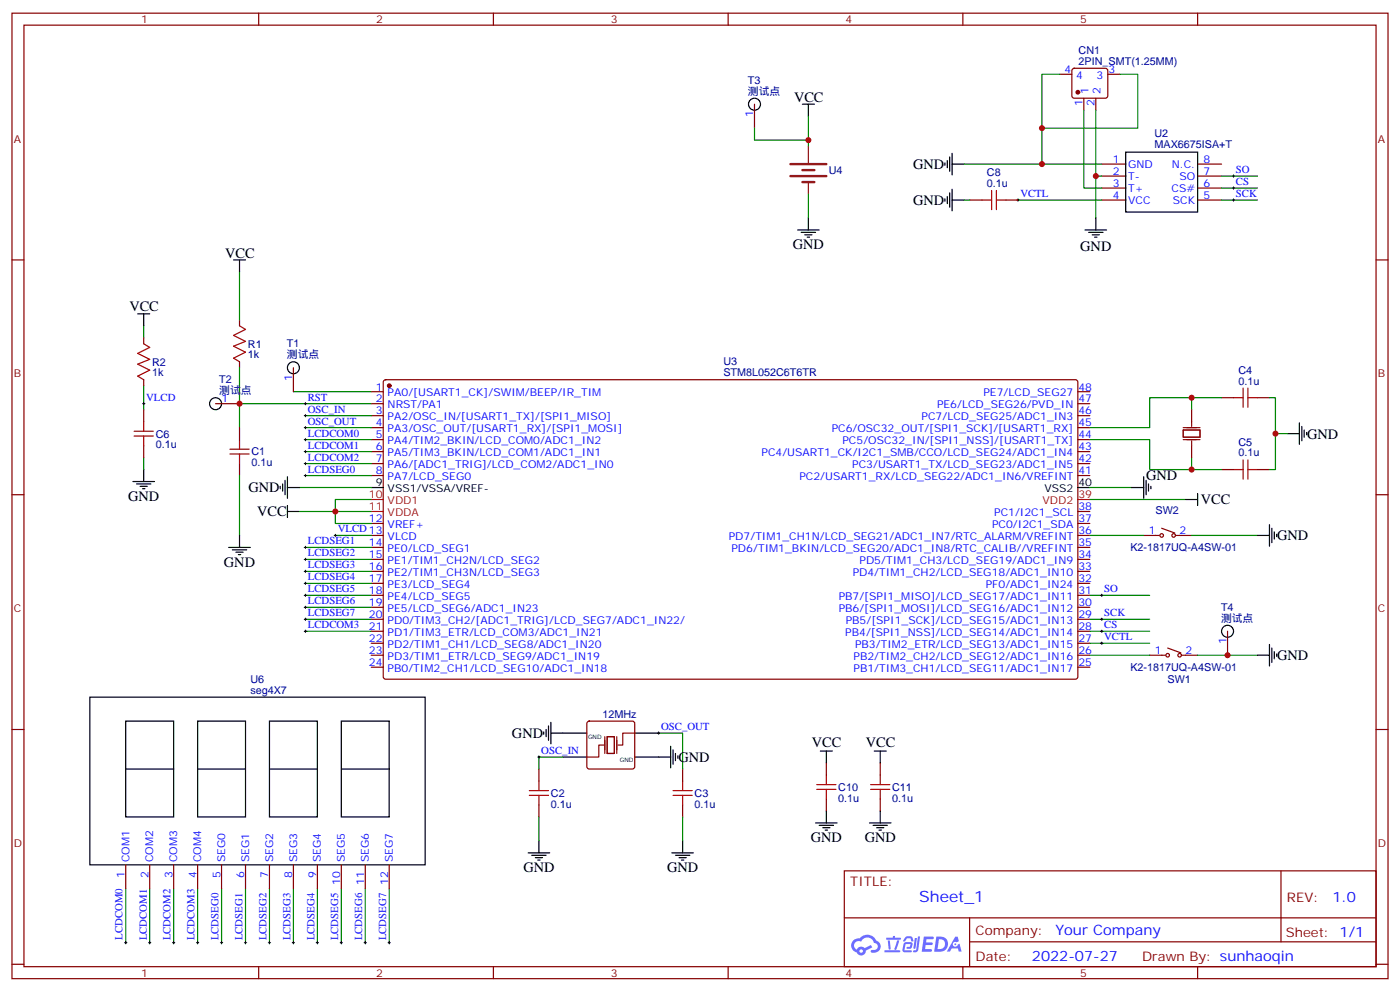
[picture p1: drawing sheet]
<svg xmlns="http://www.w3.org/2000/svg" width="412mm" height="292mm" viewBox="0 0 412 292" stroke-linecap="round" stroke-linejoin="round" font-family="sans-serif">
<g fill="none" stroke="#870000" stroke-width=".35">
<path d="M3.5 3.9h405.4v284.3h-405.4zM7.1 7.4h398.2v277.3h-398.2zM76.2 3.9v3.5M145.3 3.9v3.5M214.5 3.9v3.5M283.6 3.9v3.5M352.8 3.9v3.5M3.5 76.6h3.6M405.3 76.6h3.6M3.5 145.7h3.6M405.3 145.7h3.6M3.5 214.8h3.6"/>
<path d="M405.3 214.8h3.6M248.7 256.5h156.6v28.2h-156.6zM377.3 256.5v20.9M248.7 270.3h156.5M285.6 277.4h119.6M285.6 270.3v14.1M3.5 284h3.6M76.2 284.7v3.5M145.3 284.7v3.5M214.5 284.7v3.5M283.6 284.7v3.5M352.8 284.7v3.5"/>
<path d="M405.3 284h3.6"/>
</g>
<g fill="#5487ff">
<path d="M272.1 275.8h2.6l.3 .2-.1 .6h-2l-.1 .9h1.6l.4 .4-.4 .4h-1.7l-.2 1.2 1.8 .1 .3 .3-.2 .3-2.9 .1z"/>
<path d="M281.4 275.9h.7l.4 1.3-.7 .3a.74 .74 0 0 0-1.1 .3 .74 .74 0 0 0 .5 1 .74 .74 0 0 0 .9-.6l.5-.3 .7 2.3h-.9l-.2-.9h-1.9l-.5 .9h-.9z"/>
<path d="M269.5 276.2h.6l-.4 3a.31 .31 0 0 1-.3 .2 .31 .31 0 0 1-.3-.3z"/>
<path d="M270.4 275.8h.6l-.5 3.9a.89 .89 0 0 1-.7 .7 .89 .89 0 0 1-.9-.3l1-.4z"/>
<path d="M266.8 275.9l.6-.2 1.2 .2 .5 1.2-.6 .2-.4-1-1 .2a.95 .95 0 0 1-1 .8l-.1-.2z"/>
<path d="M266.4 277.6l1.8-.2a1.04 1.04 0 0 1 .6 1.1 1.04 1.04 0 0 1-.8 .9h-.7a.29 .29 0 0 1-.3-.3 .29 .29 0 0 1 .3-.2l.7-.1 .2-.8-1.4 .1-.4 1.7 1.9 .1a.29 .29 0 0 1 .3 .3 .29 .29 0 0 1-.3 .3l-2-.1-.4-.2 .2-2.1z"/>
<path d="M260.5 279.9h4.4a.3 .3 0 0 1 .3 .3 .3 .3 0 0 1-.3 .3h-4.3z"/>
<path d="M264.3 276.9h.6l-.5 1.7a1.02 1.02 0 0 1-.7 1.2l-.2-.3z"/>
<path d="M261.5 277h.6l.3 2.4-.3 .3-.3-.2z"/>
<path d="M261.1 276.2h1.9l.2-.6h.5l-.1 .6h1.5a.29 .29 0 0 1 .3 .3 .29 .29 0 0 1-.3 .2h-3.9z"/>
<path d="M275.8 275.8l-.6 4.5h1.4a2.27 2.27 0 0 0 2.7-2.3 2.27 2.27 0 0 0-2.7-2.2zM276.6 276.6a1.5 1.5 0 0 1 1.8 1.5 1.5 1.5 0 0 1-1.9 1.4h-.3z"/>
<path d="M251.4 277a2.09 2.09 0 0 0 1 3.5 1.37 1.37 0 0 0 1.5 .9 1.37 1.37 0 0 0 1.1-1.4l2-1-.5-.7-1.8 .9a1.4 1.4 0 0 0-2.3 .5 1.32 1.32 0 0 1-.6-1.9 1.32 1.32 0 0 1 1.9-.5 2.02 2.02 0 0 1 2-1.2 2.02 2.02 0 0 1 1.8 1.6 1.09 1.09 0 0 1 1.1 1.4 1.09 1.09 0 0 1-1.6 .7 .41 .41 0 0 0-.5 .3 .41 .41 0 0 0 .4 .5 1.89 1.89 0 0 0 2.4-1.2 1.89 1.89 0 0 0-1.2-2.4 2.98 2.98 0 0 0-5-.7l-1 .2zM253.2 280.1a.52 .52 0 0 1 1 0 .52 .52 0 0 1-1 0z"/>
<circle cx="281.4" cy="278.1" r=".28"/>
</g>
<g fill="none" stroke="#870000" stroke-width=".35">
<path d="M222.2 30.7v7M312.2 21.9h3.5M316 20.3l.4-.2h9.2l.5 .2 .2 .5v7.4l-.2 .5-.5 .2h-9.2l-.5-.2-.2-.5v-7.4zM319.3 28.9v3.6M322.8 28.9v3.6M326.3 21.9h3.5M285.8 58.9h3.5M296.3 58.9h3.6M324.6 48.3h7M324.6 51.9h7M324.6 55.4h7M324.6 58.9h7"/>
<path d="M352.8 48.3h7M352.8 51.9h7M352.8 55.4h7M352.8 58.9h7M42.3 99.5v1.7M70.6 94.2v1.8M42.3 111.8v1.8M63.5 118.9h7.1M70.6 106.5v1.8M86.4 108.3v7.1M109.4 115.4h3.5M109.4 118.9h3.5"/>
<path d="M113.1 112l.5-.2 203.5 .1 .4 .6-.1 87.1-.6 .4h-203.5l-.4-.7v-86.8zM317.5 115.4h3.5M317.5 118.9h3.5M359.8 117.1h3.6M370.4 117.1h3.5M42.3 120.7v3.5M42.3 131.2v3.6M70.6 125.9v3.6M70.6 136.5v3.6M109.4 122.4h3.5M109.4 125.9h3.5M109.4 129.5h3.5"/>
<path d="M109.4 133h3.5M109.4 136.5h3.5M317.5 122.4h3.5M317.5 125.9h3.5M317.5 129.5h3.5M317.5 133h3.5M317.5 136.5h3.5M351 120.7v3.5M351 131.2v3.6M359.8 138.3h3.6M370.4 138.3h3.5M109.4 140.1h3.5"/>
<path d="M109.4 154.2h3.5M109.4 157.7h3.5M317.5 140.1h3.5M317.5 154.2h3.5M317.5 157.7h3.5M317.5 150.6h3.5M336.9 157.7h4.6M342.2 155.6l3.9 1.4M346.4 157.7h4.6M109.4 161.2h3.5M109.4 164.7h3.5M109.4 168.3h3.5"/>
<path d="M109.4 171.8h3.5M109.4 175.3h3.5M109.4 178.9h3.5M317.5 161.2h3.5M317.5 164.7h3.5M317.5 168.3h3.5M317.5 171.8h3.5M317.5 175.3h3.5M317.5 178.9h3.5M109.4 182.4h3.5M109.4 185.9h3.5M109.4 189.4h3.5"/>
<path d="M109.4 193h3.5M109.4 196.5h3.5M317.5 182.4h3.5M317.5 185.9h3.5M317.5 189.4h3.5M317.5 193h3.5M317.5 196.5h3.5M338.7 193h4.6M344 190.9l3.8 1.4M348.2 193h4.6M361.6 185.9v7.1M173.1 212.6l.5-.2h12.7l.5 .2 .2 .5v12.7l-.3 .5-.4 .2h-12.7l-.5-.3-.2-.4v-12.7z"/>
<path d="M158.7 226.5v3.5M158.7 237.1v3.5M201.1 226.5v3.5M201.1 237.1v3.5M243.4 224.7v3.5M243.4 235.3v3.5M259.3 224.7v3.5M259.3 235.3v3.5M37 254.7v7.1M44.1 254.7v7.1M51.2 254.7v7.1M58.2 254.7v7.1"/>
<path d="M65.3 254.7v7.1M72.3 254.7v7.1M79.4 254.7v7.1M86.4 254.7v7.1M93.5 254.7v7.1M100.5 254.7v7.1M107.6 254.7v7.1M114.7 254.7v7.1"/>
<circle cx="342.2" cy="157.7" r=".53"/>
<circle cx="345.7" cy="157.7" r=".53"/>
<circle cx="344" cy="193" r=".53"/>
<circle cx="347.5" cy="193" r=".53"/>
</g>
<g fill="none" stroke="#000" stroke-width=".35">
<path d="M236.4 30.7h3.5M238.1 30.7v3.5M278.3 48v.7M278.3 58.6v.7M279 47.3v2.1M279 57.9v2.1M279.8 46.2v4.2M279.8 56.8v4.2M280.5 48.3h3.5M280.5 45.2v6.3M280.5 55.7v6.4M280.5 58.9h3.5"/>
<path d="M331.6 44.8h21.2v17.6h-21.2zM68.8 76.6h3.5M70.6 76.6v3.5M234.9 67.7h6.4M236 68.4h4.2M237.1 69.1h2.1M237.8 69.9h.7M238.1 64.2v3.5M319.6 67.7h6.4M320.7 68.4h4.2M321.7 69.1h2.1M322.4 69.9h.7"/>
<path d="M322.8 64.2v3.5M40.6 92.4h3.5M42.3 92.4v3.6M42.3 138.3v3.5M379.2 127.7h3.6M382.8 124.5v6.4M383.5 125.6v4.2M384.2 126.6v2.2M384.9 127.4v.7M39.2 141.8h6.3M40.2 142.5h4.2M41.3 143.2h2.1"/>
<path d="M42 143.9h.7M70.6 157.7v3.5M82.5 143.2v.7M83.3 142.5v2.1M84 141.5v4.2M84.7 143.6h3.5M84.7 140.4v6.4M84.7 148.9v3.5M84.7 150.6h3.5M109.4 143.6h3.5M317.5 143.6h3.5M333.4 143.6h3.5"/>
<path d="M336.9 140.4v6.4M337.6 141.5v4.2M338.3 142.5v2.1M339 143.2v.7M349.2 147.1h3.6M352.8 145.3v3.6M370.4 157.7h3.5M373.9 154.5v6.4M374.6 155.6v4.2M375.4 156.6v2.2M376.1 157.3v.7M67.4 161.2h6.3"/>
<path d="M68.4 161.9h4.3M69.5 162.6h2.1M70.2 163.3h.7M370.4 193h3.5M373.9 189.8v6.3M374.6 190.9v4.2M375.4 191.9v2.1M376.1 192.6v.7M26.5 205.3h98.7v49.4h-98.7zM37 212.4h14.2v28.2h-14.2zM58.2 212.4h14.1v28.2h-14.1zM79.4 212.4h14.1v28.2h-14.1z"/>
<path d="M100.5 212.4h14.2v28.2h-14.2zM160.2 215.5v.8M160.9 214.8v2.2M161.6 213.8v4.2M162.3 215.9h10.6M162.3 212.7v6.4M187 215.9h7M197.6 219.8v6.3M37 226.5h14.2M58.2 226.5h14.1M79.4 226.5h14.1M100.5 226.5h14.2"/>
<path d="M165.8 223h7.1M187 223h10.6M198.3 220.8v4.3M199 221.9v2.1M199.7 222.6v.7M241.7 221.2h3.5M243.4 221.2v3.5M243.4 238.8v3.6M257.5 221.2h3.6M259.3 221.2v3.5M259.3 238.8v3.6M155.6 251.2h6.3"/>
<path d="M156.6 251.9h4.3M157.7 252.6h2.1M158.4 253.3h.7M158.7 247.6v3.6M197.9 251.2h6.4M199 251.9h4.2M200 252.6h2.1M200.7 253.3h.7M201.1 247.6v3.6M240.2 242.4h6.4M241.3 243.1h4.2M242.4 243.8h2.1"/>
<path d="M243.1 244.5h.7M256.1 242.4h6.4M257.2 243.1h4.2M258.2 243.8h2.1M258.9 244.5h.7"/>
<circle cx="222.2" cy="30.7" r="1.76"/>
<circle cx="63.5" cy="118.9" r="1.76"/>
<circle cx="86.4" cy="108.3" r="1.76"/>
<circle cx="361.6" cy="185.9" r="1.76"/>
</g>
<g fill="#870000" stroke="#870000" stroke-width=".35">
<circle cx="114.7" cy="113.6" r=".53"/>
<circle cx="317.5" cy="27.2" r=".53"/>
</g>
<path d="M109.4 147.1h3.5M109.4 150.6h3.5M317.5 147.1h3.5" fill="none" stroke="#f00" stroke-width=".35"/>
<g fill="none" stroke="#008700" stroke-width=".35">
<path d="M222.2 37.7v3.6h15.9M238.1 34.2v8.8M312.2 21.9h-5.3v26.4M319.3 32.5v22.9h5.3M322.8 32.5v19.4h1.8M329.8 21.9h5.3v15.8h-28.2M238.1 57.2v7M284 58.9h1.8M284 48.3h40.6M299.9 58.9h24.7M322.8 51.9v12.3M359.8 58.9h10.6"/>
<path d="M359.8 55.4h10.6M359.8 51.9h10.6M42.3 96v3.5M70.6 80.1v14.1M42.3 113.6v7.1M70.6 108.3v10.6M86.4 115.4h23M109.4 118.9h-38.8v7M351 117.1h8.8M373.9 117.1h1.8v21.2h-1.8M42.3 134.8v3.5M90 122.4h19.4"/>
<path d="M90 125.9h19.4M90 129.5h19.4M90 133h19.4M90 136.5h19.4M321 129.5h17.7v8.8h12.3v-3.5M351 120.7v-3.6h-12.3v8.8h-17.7M351 138.3h8.8M375.7 127.7h3.5M70.6 140.1v17.6M88.2 143.6h21.2M90 140.1h19.4M98.8 157.7h10.6"/>
<path d="M109.4 150.6h-10.6v3.6h10.6M109.4 147.1h-10.6v3.5h-10.6M321 143.6h12.4M321 147.1h28.2M321 157.7h15.9M351 157.7h19.4M90 161.2h19.4M90 164.7h19.4M90 168.3h19.4M90 171.8h19.4M90 175.3h19.4M90 178.9h19.4"/>
<path d="M321 175.3h17.7M90 185.9h19.4M90 182.4h19.4M321 185.9h17.7M321 182.4h17.7M321 193h17.7M321 189.4h17.7M352.8 193h17.6M194 215.9h7.1v10.6M165.8 223h-7.1v3.5M158.7 240.6v7M201.1 240.6v7"/>
<path d="M37 261.8v15.8M44.1 261.8v15.8M51.2 261.8v15.8M58.2 261.8v15.8M65.3 261.8v15.8M72.3 261.8v15.8M79.4 261.8v15.8M86.4 261.8v15.8M93.5 261.8v15.8M100.5 261.8v15.8M107.6 261.8v15.8M114.7 261.8v15.8"/>
</g>
<g fill="none" stroke="#a10000" stroke-width=".35">
<path d="M289.3 58.9h2.8M292.1 56.1v5.6M293.5 56.1v5.6M293.5 58.9h2.8M70.6 96l1.7 1-3.5 1.8 3.5 1.7-3.5 1.5 3.5 1.7-3.5 1.8 1.8 1M42.3 101.2l1.8 1.1-3.5 1.8 3.5 1.7-3.5 1.4 3.5 1.8-3.5 1.8 1.7 1M363.4 117.1h2.8M366.2 114.3v5.6M367.6 114.3v5.6M367.6 117.1h2.8M39.5 128.4h5.7M39.5 127h5.7"/>
<path d="M42.3 124.2v2.8M42.3 128.4v2.8M67.7 133.7h5.7M67.7 132.3h5.7M70.6 129.5v2.8M70.6 133.7v2.8M363.4 138.3h2.8M366.2 135.5v5.6M367.6 135.5v5.6M367.6 138.3h2.8M155.9 234.2h5.7M155.9 232.8h5.7"/>
<path d="M158.7 230v2.8M158.7 234.2v2.9M198.3 234.2h5.6M198.3 232.8h5.6M201.1 230v2.8M201.1 234.2v2.9M240.6 232.5h5.6M240.6 231.1h5.6M243.4 228.2v2.9M243.4 232.5v2.8M256.5 232.5h5.6M256.5 231.1h5.6"/>
<path d="M259.3 228.2v2.9M259.3 232.5v2.8"/>
</g>
<path d="M348.5 126.6h5v2.2h-5zM348.5 129.5h5M348.5 125.9h5M351 124.2v1.4M351 129.8v1.4M178.2 219.4h-1.8v3.6h-3.5M178.2 217v4.9M178.9 217h2.1v4.9h-2.1zM181.7 217v4.9M187 215.9h-3.6v3.5h-1.4" fill="none" stroke="#870012" stroke-width=".35"/>
<g fill="none" stroke="#000" stroke-width=".29">
<path d="M299.5 58.9h.7M299.9 58.6v.7M363 51.9h.7M363 58.9h.7M363 55.4h.7M363.4 51.5v.7M363.4 55v.7M363.4 58.6v.7M42 118.9h.7M42.3 118.5v.7M89.6 118.9h.7M90 118.5v.7"/>
<path d="M89.6 122.4h.7M89.6 125.9h.7M89.6 129.5h.7M89.6 133h.7M89.6 136.5h.7M90 122.1v.7M90 125.6v.7M90 129.1v.7M90 132.6v.8M90 136.2v.7M90 139.7v.7M89.6 140.1h.7"/>
<path d="M98.4 157.7h.7M98.8 157.3v.7M89.6 161.2h.7M89.6 164.7h.7M89.6 168.3h.7M89.6 171.8h.7M89.6 175.3h.7M89.6 178.9h.7M90 160.9v.7M90 164.4v.7M90 167.9v.7M90 171.4v.8"/>
<path d="M90 175v.7M90 178.5v.7M324.2 175.3h.7M324.6 175v.7M89.6 185.9h.7M89.6 182.4h.7M90 182v.7M90 185.6v.7M324.2 185.9h.7M324.2 182.4h.7M324.2 189.4h.7M324.6 182v.7"/>
<path d="M324.6 185.6v.7M324.6 189.1v.7M193.7 215.9h.7M194 215.5v.8M158.4 223h.7M158.7 222.6v.7M36.7 277.6h.7M37 277.3v.7M43.7 277.6h.7M44.1 277.3v.7M50.8 277.6h.7M51.2 277.3v.7"/>
<path d="M57.9 277.6h.7M58.2 277.3v.7M64.9 277.6h.7M65.3 277.3v.7M72 277.6h.7M72.3 277.3v.7M79 277.6h.7M79.4 277.3v.7M86.1 277.6h.7M86.4 277.3v.7M93.1 277.6h.7M93.5 277.3v.7"/>
<path d="M100.2 277.6h.7M100.5 277.3v.7M107.2 277.6h.7M107.6 277.3v.7M114.3 277.6h.7M114.7 277.3v.7"/>
</g>
<path d="M232.8 48.3h10.6M232.8 51.9h10.6M236.4 50.1h3.5M236.4 53.6h3.5" fill="none" stroke="#8c2424" stroke-width=".71"/>
<path d="M238.1 43v5M238.1 53.6v3.6" fill="none" stroke="#8c2424" stroke-width=".35"/>
<g fill="#c00">
<circle cx="70.6" cy="118.9" r=".88"/>
<circle cx="98.8" cy="150.6" r=".88"/>
<circle cx="351" cy="138.3" r=".88"/>
<circle cx="351" cy="117.1" r=".88"/>
<circle cx="375.7" cy="127.7" r=".88"/>
<circle cx="306.9" cy="48.3" r=".88"/>
<circle cx="306.9" cy="37.7" r=".88"/>
<circle cx="361.6" cy="193" r=".88"/>
<circle cx="322.8" cy="51.9" r=".88"/>
<circle cx="238.1" cy="41.3" r=".88"/>
</g>
<text font-size="4.6" fill="#00f" x="270.8" y="265.5">Sheet_1</text>
<g font-size="4.2">
<text x="233.9" y="30">VCC</text>
<text x="269" y="49.8">GND</text>
<text x="269" y="60.4">GND</text>
<text x="66.3" y="75.8">VCC</text>
<text x="233.5" y="73.4">GND</text>
<text x="318.2" y="73.8">GND</text>
<text x="38.1" y="91.7">VCC</text>
<text x="385.1" y="129.1">GND</text>
<text x="337.6" y="141.5">GND</text>
<text x="37.7" y="147.5">GND</text>
<text x="73.2" y="145">GND</text>
<text x="353.7" y="148.5">VCC</text>
<text x="75.8" y="152">VCC</text>
<text x="376.2" y="159.1">GND</text>
<text x="66" y="166.9">GND</text>
<text x="376.2" y="194.4">GND</text>
<text x="150.8" y="217.3">GND</text>
<text x="239.2" y="220.1">VCC</text>
<text x="255" y="220.1">VCC</text>
<text x="199.8" y="224.4">GND</text>
<text x="238.8" y="248">GND</text>
<text x="254.7" y="248">GND</text>
<text x="154.2" y="256.8">GND</text>
<text x="196.5" y="256.8">GND</text>
</g>
<g font-size="4.2" fill="#00f">
<text x="392.5" y="265.7">1.0</text>
<text x="310.9" y="275.3">Your Company</text>
<text x="304" y="283.1">2022-07-27</text>
</g>
<g font-size="3.9" fill="#800">
<text x="250.5" y="261.1">TITLE:</text>
<text x="379.1" y="265.7">REV:</text>
<text x="287.4" y="275.3">Company:</text>
<text x="378.7" y="275.9">Sheet: 1/1</text>
<text x="287.4" y="282.9">Date:</text>
<text x="336.4" y="283">Drawn By: sunhaoqin</text>
</g>
<g font-size="3.2" fill="#800">
<text x="41.6" y="6.9">1</text>
<text x="110.8" y="6.9">2</text>
<text x="179.9" y="6.9">3</text>
<text x="249.1" y="6.9">4</text>
<text x="318.2" y="6.9">5</text>
<text x="4.1" y="42">A</text>
<text x="405.9" y="42">A</text>
<text x="4.1" y="111.1">B</text>
<text x="405.9" y="111.1">B</text>
<text x="4.1" y="180.3">C</text>
<text x="405.9" y="180.3">C</text>
<text x="4.1" y="249.4">D</text>
<text x="405.9" y="249.4">D</text>
<text x="41.6" y="287.7">1</text>
<text x="110.8" y="287.7">2</text>
<text x="179.9" y="287.7">3</text>
<text x="249.1" y="287.7">4</text>
<text x="318.2" y="287.7">5</text>
</g>
<g font-size="3.2" fill="#000080">
<text x="317.7" y="15.9">CN1</text>
<text x="317.7" y="19.1">2PIN_SMT(1.25MM)</text>
<text x="220.3" y="27.9">测试点</text>
<text x="220.3" y="24.8">T3</text>
<text x="340.1" y="40.4">U2</text>
<text x="340.1" y="43.6">MAX6675ISA+T</text>
<text x="244.1" y="51.3">U4</text>
<text x="290.7" y="51.8">C8</text>
<text x="290.7" y="55">0.1u</text>
<text x="44.8" y="107.7">R2</text>
<text x="73" y="105.6">1k</text>
<text x="73" y="102.4">R1</text>
<text x="84.5" y="105.5">测试点</text>
<text x="84.5" y="102.3">T1</text>
<text x="213.1" y="107.4">U3</text>
<text x="44.8" y="110.9">1k</text>
<text x="64.6" y="112.9">T2</text>
<text x="213.1" y="110.7">STM8L052C6T6TR</text>
<text x="364.8" y="113.2">0.1u</text>
<text x="364.8" y="110.1">C4</text>
<text x="64.6" y="116.1">测试点</text>
<text x="45.9" y="128.9">C6</text>
<text x="364.8" y="131.2">C5</text>
<text x="45.9" y="132">0.1u</text>
<text x="74.1" y="137.3">0.1u</text>
<text x="74.1" y="134.1">C1</text>
<text x="364.8" y="134.4">0.1u</text>
<text x="340.4" y="151.4">SW2</text>
<text x="333" y="162.4">K2-1817UQ-A4SW-01</text>
<text x="359.7" y="179.9">T4</text>
<text x="359.7" y="183.1">测试点</text>
<text x="333" y="197.6">K2-1817UQ-A4SW-01</text>
<text x="73.7" y="201">U6</text>
<text x="343.9" y="201.2">SW1</text>
<text x="73.7" y="204.3">seg4X7</text>
<text x="177.4" y="211.3">12MHz</text>
<text x="246.9" y="232.9">C10</text>
<text x="262.8" y="232.9">C11</text>
<text x="162.3" y="237.9">0.1u</text>
<text x="162.3" y="234.7">C2</text>
<text x="204.6" y="237.9">0.1u</text>
<text x="204.6" y="234.7">C3</text>
<text x="246.9" y="236.1">0.1u</text>
<text x="262.8" y="236.1">0.1u</text>
</g>
<g font-size="3.2" fill="#00f">
<text x="313.5" y="21.5">4</text>
<text x="317" y="23.3">4</text>
<text x="323" y="23.3">3</text>
<text x="326.5" y="21.5">3</text>
<text x="320.7" y="27.6" transform="rotate(-90 320.7 27.6)">1</text>
<text x="324.2" y="27.6" transform="rotate(-90 324.2 27.6)">2</text>
<text x="221.9" y="34.5" transform="rotate(-90 221.9 34.5)">1</text>
<text x="318.9" y="31.1" transform="rotate(-90 318.9 31.1)">1</text>
<text x="322.4" y="31.1" transform="rotate(-90 322.4 31.1)">2</text>
<text x="327.8" y="48">1</text>
<text x="354.5" y="48">8</text>
<text x="327.8" y="51.5">2</text>
<text x="332.3" y="49.4">GND</text>
<text x="332.3" y="52.9">T-</text>
<text x="345.2" y="49.4">N.C.</text>
<text x="347.4" y="52.9">SO</text>
<text x="354.5" y="51.5">7</text>
<text x="364.1" y="51">SO</text>
<text x="300.6" y="58">VCTL</text>
<text x="327.8" y="55">3</text>
<text x="327.8" y="58.6">4</text>
<text x="332.3" y="56.4">T+</text>
<text x="332.3" y="60">VCC</text>
<text x="345.1" y="56.4">CS#</text>
<text x="345.5" y="60">SCK</text>
<text x="354.5" y="58.6">5</text>
<text x="354.5" y="55">6</text>
<text x="364.1" y="58">SCK</text>
<text x="364.1" y="54.5">CS</text>
<text x="86.1" y="112.1" transform="rotate(-90 86.1 112.1)">1</text>
<text x="43" y="118">VLCD</text>
<text x="65.3" y="118.5">1</text>
<text x="90.7" y="118">RST</text>
<text x="110.7" y="115">1</text>
<text x="110.7" y="118.5">2</text>
<text x="114.2" y="116.8">PA0/[USART1_CK]/SWIM/BEEP/IR_TIM</text>
<text x="289.7" y="116.8">PE7/LCD_SEG27</text>
<text x="317.7" y="118.5">47</text>
<text x="317.7" y="115">48</text>
<text x="90.7" y="121.5">OSC_IN</text>
<text x="90.7" y="125.1">OSC_OUT</text>
<text x="110.7" y="122.1">3</text>
<text x="110.7" y="125.6">4</text>
<text x="114.2" y="120.3">NRST/PA1</text>
<text x="114.2" y="123.8">PA2/OSC_IN/[USART1_TX]/[SPI1_MISO]</text>
<text x="271.5" y="123.8">PC7/LCD_SEG25/ADC1_IN3</text>
<text x="276" y="120.3">PE6/LCD_SEG26/PVD_IN</text>
<text x="317.7" y="125.6">45</text>
<text x="317.7" y="122.1">46</text>
<text x="90.7" y="128.6">LCDCOM0</text>
<text x="110.7" y="129.1">5</text>
<text x="114.2" y="127.4">PA3/OSC_OUT/[USART1_RX]/[SPI1_MOSI]</text>
<text x="114.2" y="130.9">PA4/TIM2_BKIN/LCD_COM0/ADC1_IN2</text>
<text x="245" y="127.4">PC6/OSC32_OUT/[SPI1_SCK]/[USART1_RX]</text>
<text x="248.2" y="130.9">PC5/OSC32_IN/[SPI1_NSS]/[USART1_TX]</text>
<text x="317.7" y="129.1">44</text>
<text x="90.7" y="132.1">LCDCOM1</text>
<text x="90.7" y="135.6">LCDCOM2</text>
<text x="110.7" y="132.6">6</text>
<text x="110.7" y="136.2">7</text>
<text x="114.2" y="134.4">PA5/TIM3_BKIN/LCD_COM1/ADC1_IN1</text>
<text x="114.2" y="137.9">PA6/[ADC1_TRIG]/LCD_COM2/ADC1_IN0</text>
<text x="224.3" y="134.4">PC4/USART1_CK/I2C1_SMB/CCO/LCD_SEG24/ADC1_IN4</text>
<text x="251" y="137.9">PC3/USART1_TX/LCD_SEG23/ADC1_IN5</text>
<text x="317.7" y="136.2">42</text>
<text x="317.7" y="132.6">43</text>
<text x="90.7" y="139.2">LCDSEG0</text>
<text x="110.7" y="139.7">8</text>
<text x="114.2" y="141.5">PA7/LCD_SEG0</text>
<text x="235.5" y="141.5">PC2/USART1_RX/LCD_SEG22/ADC1_IN6/VREFINT</text>
<text x="317.7" y="139.7">41</text>
<text x="108.7" y="153.8">12</text>
<text x="114.2" y="155.6">VREF+</text>
<text x="292.2" y="155.6">PC0/I2C1_SDA</text>
<text x="292.9" y="152">PC1/I2C1_SCL</text>
<text x="317.7" y="153.8">37</text>
<text x="317.7" y="150.3">38</text>
<text x="90.7" y="160.3">LCDSEG1</text>
<text x="99.5" y="156.8">VLCD 13</text>
<text x="108.7" y="160.9">14</text>
<text x="114.2" y="159.1">VLCD</text>
<text x="214.7" y="159.1">PD7/TIM1_CH1N/LCD_SEG21/ADC1_IN7/RTC_ALARM/VREFINT</text>
<text x="317.7" y="160.9">35</text>
<text x="317.7" y="157.3">36</text>
<text x="338.4" y="157.3">1</text>
<text x="347.5" y="157.3">2</text>
<text x="90.7" y="163.9">LCDSEG2</text>
<text x="90.7" y="167.4">LCDSEG3</text>
<text x="108.7" y="164.4">15</text>
<text x="108.7" y="167.9">16</text>
<text x="114.2" y="162.6">PE0/LCD_SEG1</text>
<text x="114.2" y="166.2">PE1/TIM1_CH2N/LCD_SEG2</text>
<text x="215.5" y="162.6">PD6/TIM1_BKIN/LCD_SEG20/ADC1_IN8/RTC_CALIB//VREFINT</text>
<text x="253.2" y="166.2">PD5/TIM1_CH3/LCD_SEG19/ADC1_IN9</text>
<text x="317.7" y="167.9">33</text>
<text x="317.7" y="164.4">34</text>
<text x="90.7" y="170.9">LCDSEG4</text>
<text x="108.7" y="171.4">17</text>
<text x="114.2" y="169.7">PE2/TIM1_CH3N/LCD_SEG3</text>
<text x="114.2" y="173.2">PE3/LCD_SEG4</text>
<text x="251.2" y="169.7">PD4/TIM1_CH2/LCD_SEG18/ADC1_IN10</text>
<text x="290.4" y="173.2">PF0/ADC1_IN24</text>
<text x="317.7" y="171.4">32</text>
<text x="90.7" y="174.4">LCDSEG5</text>
<text x="90.7" y="178">LCDSEG6</text>
<text x="108.7" y="175">18</text>
<text x="108.7" y="178.5">19</text>
<text x="114.2" y="176.7">PE4/LCD_SEG5</text>
<text x="247" y="176.7">PB7/[SPI1_MISO]/LCD_SEG17/ADC1_IN11</text>
<text x="317.7" y="178.5">30</text>
<text x="317.7" y="175">31</text>
<text x="325.3" y="174.4">SO</text>
<text x="90.7" y="185">LCDCOM3</text>
<text x="90.7" y="181.5">LCDSEG7</text>
<text x="108.7" y="182">20</text>
<text x="108.7" y="185.6">21</text>
<text x="114.2" y="180.3">PE5/LCD_SEG6/ADC1_IN23</text>
<text x="114.2" y="183.8">PD0/TIM3_CH2/[ADC1_TRIG]/LCD_SEG7/ADC1_IN22/</text>
<text x="247" y="180.3">PB6/[SPI1_MOSI]/LCD_SEG16/ADC1_IN12</text>
<text x="249.1" y="183.8">PB5/[SPI1_SCK]/LCD_SEG15/ADC1_IN13</text>
<text x="317.7" y="185.6">28</text>
<text x="317.7" y="182">29</text>
<text x="325.3" y="181.5">SCK</text>
<text x="325.3" y="185">CS</text>
<text x="108.7" y="189.1">22</text>
<text x="114.2" y="187.3">PD1/TIM3_ETR/LCD_COM3/ADC1_IN21</text>
<text x="114.2" y="190.9">PD2/TIM1_CH1/LCD_SEG8/ADC1_IN20</text>
<text x="249" y="187.3">PB4/[SPI1_NSS]/LCD_SEG14/ADC1_IN14</text>
<text x="251.9" y="190.9">PB3/TIM2_ETR/LCD_SEG13/ADC1_IN15</text>
<text x="317.7" y="189.1">27</text>
<text x="325.3" y="188.6">VCTL</text>
<text x="361.2" y="189.7" transform="rotate(-90 361.2 189.7)">1</text>
<text x="108.7" y="192.6">23</text>
<text x="108.7" y="196.1">24</text>
<text x="114.2" y="194.4">PD3/TIM1_ETR/LCD_SEG9/ADC1_IN19</text>
<text x="114.2" y="197.9">PB0/TIM2_CH1/LCD_SEG10/ADC1_IN18</text>
<text x="251.4" y="197.9">PB1/TIM3_CH1/LCD_SEG11/ADC1_IN17</text>
<text x="251.4" y="194.4">PB2/TIM2_CH2/LCD_SEG12/ADC1_IN16</text>
<text x="317.7" y="196.1">25</text>
<text x="317.7" y="192.6">26</text>
<text x="340.2" y="192.6">1</text>
<text x="349.2" y="192.6">2</text>
<text x="194.7" y="215">OSC_OUT</text>
<text x="159.5" y="222.1">OSC_IN</text>
<text x="38.1" y="254" transform="rotate(-90 38.1 254)">COM1</text>
<text x="45.2" y="254" transform="rotate(-90 45.2 254)">COM2</text>
<text x="52.2" y="254" transform="rotate(-90 52.2 254)">COM3</text>
<text x="59.3" y="254" transform="rotate(-90 59.3 254)">COM4</text>
<text x="66.3" y="254" transform="rotate(-90 66.3 254)">SEG0</text>
<text x="73.4" y="254" transform="rotate(-90 73.4 254)">SEG1</text>
<text x="80.4" y="254" transform="rotate(-90 80.4 254)">SEG2</text>
<text x="87.5" y="254" transform="rotate(-90 87.5 254)">SEG3</text>
<text x="94.5" y="254" transform="rotate(-90 94.5 254)">SEG4</text>
<text x="101.6" y="254" transform="rotate(-90 101.6 254)">SEG5</text>
<text x="108.7" y="254" transform="rotate(-90 108.7 254)">SEG6</text>
<text x="115.7" y="254" transform="rotate(-90 115.7 254)">SEG7</text>
<text x="36.7" y="258.5" transform="rotate(-90 36.7 258.5)">1</text>
<text x="43.7" y="258.5" transform="rotate(-90 43.7 258.5)">2</text>
<text x="50.8" y="258.5" transform="rotate(-90 50.8 258.5)">3</text>
<text x="57.9" y="258.5" transform="rotate(-90 57.9 258.5)">4</text>
<text x="64.9" y="258.5" transform="rotate(-90 64.9 258.5)">5</text>
<text x="72" y="258.5" transform="rotate(-90 72 258.5)">6</text>
<text x="79" y="258.5" transform="rotate(-90 79 258.5)">7</text>
<text x="86.1" y="258.5" transform="rotate(-90 86.1 258.5)">8</text>
<text x="93.1" y="258.5" transform="rotate(-90 93.1 258.5)">9</text>
<text x="100.2" y="260.5" transform="rotate(-90 100.2 260.5)">10</text>
<text x="107.2" y="260.5" transform="rotate(-90 107.2 260.5)">11</text>
<text x="114.3" y="260.5" transform="rotate(-90 114.3 260.5)">12</text>
<text x="36.1" y="276.8" transform="rotate(-90 36.1 276.8)">LCDCOM0</text>
<text x="43.2" y="276.9" transform="rotate(-90 43.2 276.9)">LCDCOM1</text>
<text x="50.3" y="276.9" transform="rotate(-90 50.3 276.9)">LCDCOM2</text>
<text x="57.3" y="276.9" transform="rotate(-90 57.3 276.9)">LCDCOM3</text>
<text x="64.4" y="276.9" transform="rotate(-90 64.4 276.9)">LCDSEG0</text>
<text x="71.4" y="276.9" transform="rotate(-90 71.4 276.9)">LCDSEG1</text>
<text x="78.5" y="276.9" transform="rotate(-90 78.5 276.9)">LCDSEG2</text>
<text x="85.5" y="276.9" transform="rotate(-90 85.5 276.9)">LCDSEG3</text>
<text x="92.6" y="276.9" transform="rotate(-90 92.6 276.9)">LCDSEG4</text>
<text x="99.7" y="276.9" transform="rotate(-90 99.7 276.9)">LCDSEG5</text>
<text x="106.7" y="276.9" transform="rotate(-90 106.7 276.9)">LCDSEG6</text>
<text x="113.8" y="276.9" transform="rotate(-90 113.8 276.9)">LCDSEG7</text>
</g>
<g font-size="3.2">
<text x="110.7" y="143.2">9</text>
<text x="317.7" y="143.2">40</text>
<text x="114.2" y="145">VSS1/VSSA/VREF-</text>
<text x="307.7" y="145">VSS2</text>
</g>
<g font-size="3.2" fill="#f00">
<text x="108.7" y="146.8">10</text>
<text x="114.2" y="148.5">VDD1</text>
<text x="307.1" y="148.5">VDD2</text>
<text x="317.7" y="146.8">39</text>
<text x="108.7" y="150.3">11</text>
<text x="114.2" y="152">VDDA</text>
</g>
<g font-size="1.8">
<text x="173.2" y="217.7">GND</text>
<text x="182.6" y="224.4">GND</text>
</g>
</svg>
